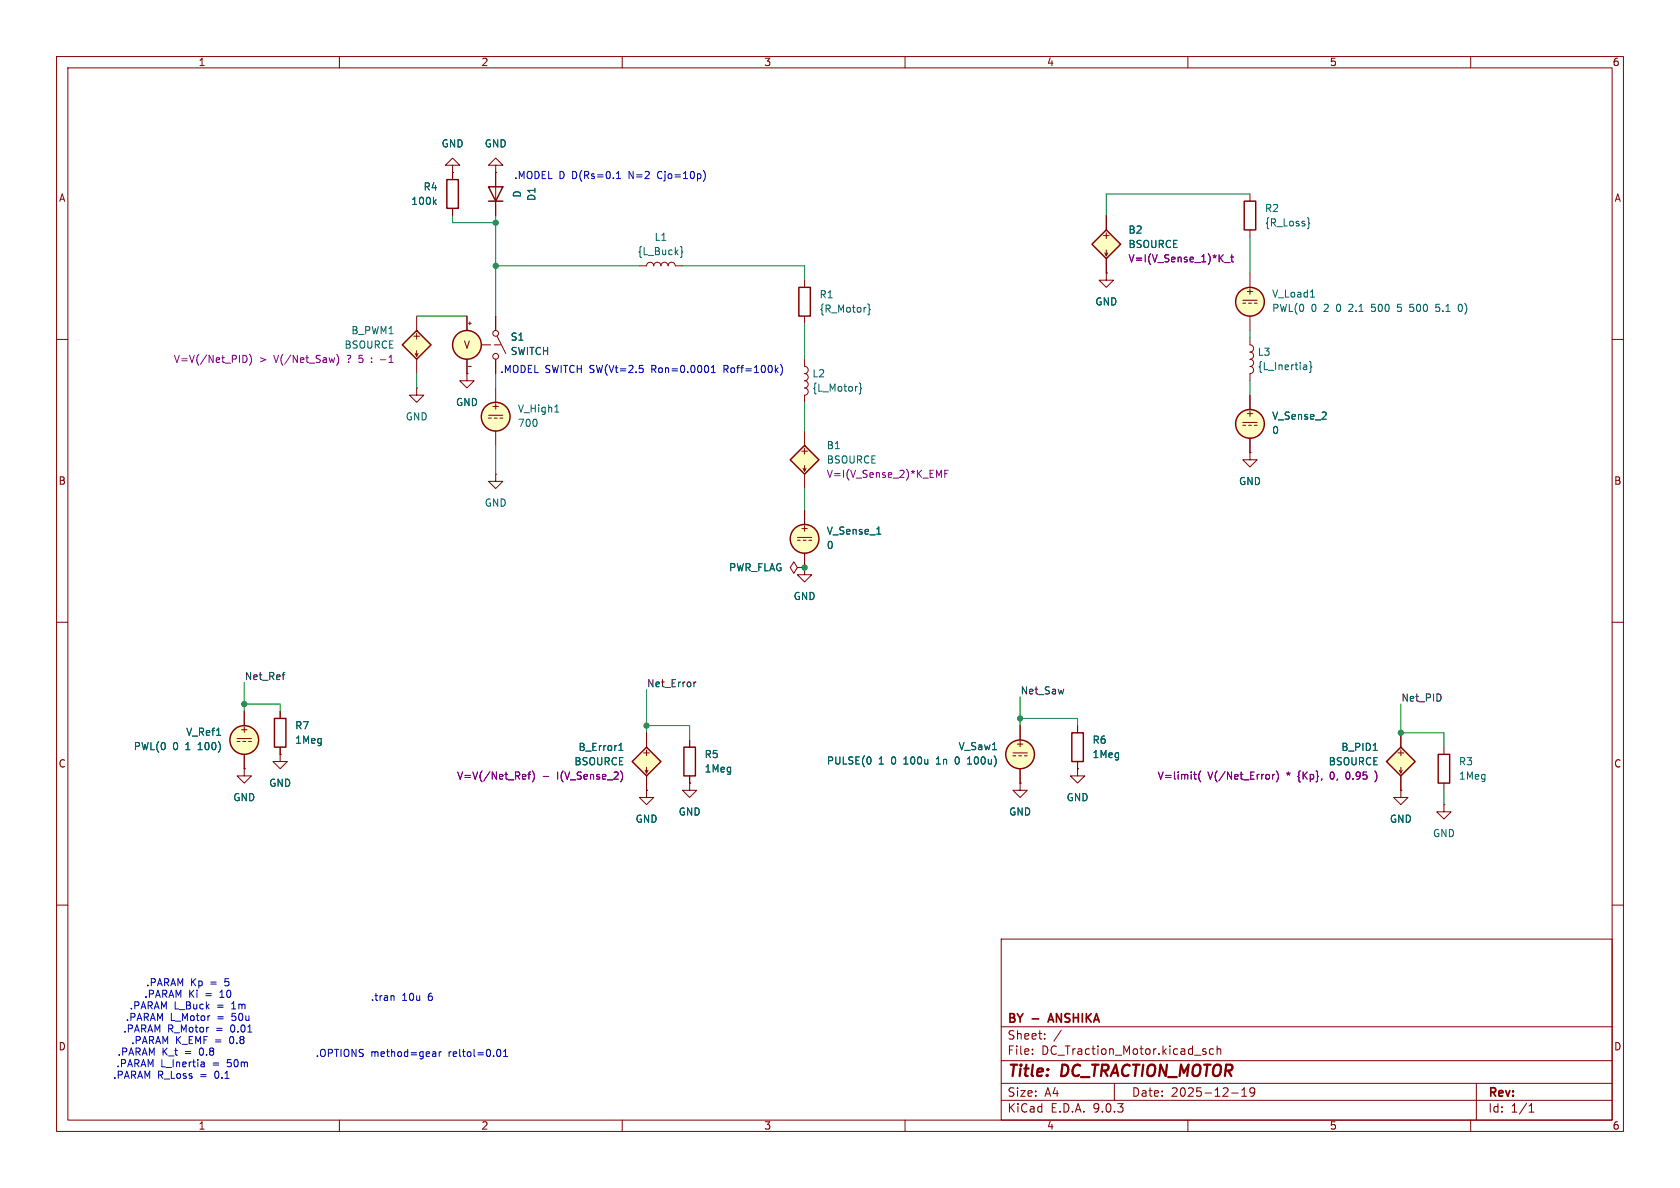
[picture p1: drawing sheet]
<svg xmlns="http://www.w3.org/2000/svg" width="297mm" height="210mm" viewBox="0 0 297 210" stroke-linecap="round" stroke-linejoin="round" font-family="sans-serif">
<g fill="none" stroke="#840000" stroke-width=".18">
<path d="M10 10h277v190h-277zM12 12h273v186h-273zM60 10v2M110 10v2M160 10v2M210 10v2M260 10v2M219.7 53.1h2.5M219.7 53.6h.5M220.7 53.6h.5M221 48.3v2.5M221 55.9v2.5"/>
<path d="M221.7 53.6h.5M10 60h2M86.4 73.4h2.5M86.4 73.9h.5M87.4 73.9h.5M87.6 68.6v2.5M87.6 76.2v2.5M88.4 73.9h.5M285 60h2M141 95h2.5M141 95.5h.5M142 95.5h.5"/>
<path d="M142.2 90.2v2.5M142.2 97.8v2.5M143 95.5h.5M221 80v1.3h1.2l-1.2 1.3-1.3-1.3h1.3M221 80h.1M10 110h2M141 100.3l-.7-1-.6 1 .6 1 .7-1h1.2M142.2 100.3h.1M142.2 100.3v1.3h1.3l-1.3 1.3-1.2-1.3h1.2M285 110h2M179.1 133.1h2.5M179.1 133.6h.5"/>
<path d="M180.1 133.6h.5M180.3 138.4v1.3h1.3l-1.3 1.3-1.2-1.3h1.2M180.3 138.4h.1M180.3 128.3v2.5M180.3 135.9v2.5M181.1 133.6h.5M10 160h2M177 166h108v32h-108zM285 160h2M60 198v2M110 198v2M160 198v2"/>
<path d="M177 194.5h108M177 191.5h108M177 187.5h108M177 181.5h108M182.5 186.3v.1M182.5 185.5v.1M184.7 183.6v.1M184.7 182.8v.1M187.6 182.1l-1.3 2M197 191.5v3M210 198v2M212.7 185.8l.5 .2v.1v.2l-.5 .1"/>
<path d="M212.7 185.5h.5M214.5 185.5l-.4-.1-.3 .3v.4l.2 .2h.5M215.2 185.5l.2-.1 .3 .1 .1 .9M215.2 184.9v1.5M217.7 193.2h1.2M219.5 193.8h.9M219.5 192.7l.5-.4v1.5M221.8 192.9l-.3 .3h-.3l-.2-.3 .1-.5 .4-.1 .2 .1a.99 .99 0 0 1-.3 1.4h-.3M260 198v2M261 191.5v6.5M270.3 196.6h.9M270.3 195.5l.4-.4v1.5"/>
</g>
<path d="M185.8 179.2l-.5 1.5M185.4 180.3h.7" fill="none" stroke="#840000" stroke-width=".3"/>
<g fill="#ffffc2" stroke="#ffffc2" stroke-width=".18">
<circle cx="221" cy="53.3" r="2.54"/>
<circle cx="180.3" cy="133.3" r="2.54"/>
<circle cx="87.6" cy="73.7" r="2.54"/>
<circle cx="142.2" cy="95.2" r="2.54"/>
</g>
<g fill="none" stroke="#840000" stroke-width=".25">
<circle cx="221" cy="53.3" r="2.54"/>
<circle cx="87.6" cy="73.7" r="2.54"/>
<circle cx="142.2" cy="95.2" r="2.54"/>
<circle cx="180.3" cy="133.3" r="2.54"/>
</g>
<g fill="none" stroke="#006464" stroke-width=".18">
<path d="M231.7 52.5h.7M242.4 54.9l.2 .2M243.1 53.8h-.6l-.1 .6 .2-.1M247 54.9l.5 .2M247.7 53.8h-.6l-.1 .6 .5-.1M249.3 53.8h.6M249.4 54.3h.4M249.8 55l-.4 .1M254.5 53.8h-.6l-.1 .6 .5-.1 .2 .2M254.5 54.8l-.2 .3-.5-.2M257.8 54.3l.1-.4 .2-.1a.68 .68 0 0 1 .4 .6 .68 .68 0 0 1-.4 .7l-.2-.2-.1-.3M98.1 72.8h.7"/>
<path d="M155 94.4h.7M165.5 135.1h.8M165.7 134.1l-.2 .1M169 133.9l-.1 .4 .1 .6M171 135.1h.8M171 134.2l.4-.4v1.3"/>
</g>
<path d="M139.7 81.3l2.5-2.6 2.6 2.6-2.6 2.5z" fill="#ffffc2"/>
<path d="M139.7 81.3l2.5-2.6 2.6 2.6-2.6 2.5z" fill="none" stroke="#840000" stroke-width=".25"/>
<path d="M195.6 48.3v1.2h1.2l-1.2 1.3-1.3-1.3h1.3M195.6 48.3h.1M221 59.7v1.3a.64 .64 0 0 1 .6 .6 .64 .64 0 0 1-.6 .6 .64 .64 0 0 1 .6 .7 .64 .64 0 0 1-.6 .6 .64 .64 0 0 1 .6 .6 .64 .64 0 0 1-.6 .7M141.7 79.8h1M142.2 76.2v2.5M142.2 79.2v1.1M221 64.8a.64 .64 0 0 1 .6 .6 .64 .64 0 0 1-.6 .6v1.3M142 82.8l.2 .5 .3-.5M142.2 82.3v1M142.2 83.8v2.6" fill="none" stroke="#840000" stroke-width=".18"/>
<path d="M166 84l.4-.9v1.3M167 83.7h.4M167.6 83.1h-.6v1.3" fill="none" stroke="#840084" stroke-width=".18"/>
<path d="M230.8 64.5l.2 .2v.6M231 65.3h-.4M231 64.8l-.4 .1M231.5 63.9l.2 .2v.6l.2 .2-.2 .1v.7l-.2 .1" fill="none" stroke="#006464" stroke-width=".18"/>
<path d="M111.8 134.6l2.5-2.5 2.5 2.5-2.5 2.6z" fill="#ffffc2"/>
<path d="M111.8 134.6l2.5-2.5 2.5 2.5-2.5 2.6z" fill="none" stroke="#840000" stroke-width=".25"/>
<path d="M87.6 83.8v1.3h1.3l-1.3 1.3-1.2-1.3h1.2M87.6 83.8h.1M113.8 133.1h1M114 136.1l.3 .6 .3-.6M114.3 129.5v2.6M114.3 132.6v1M114.3 135.6v1.1M114.3 137.2v2.5" fill="none" stroke="#840000" stroke-width=".18"/>
<path d="M109.4 132.7h.7M109.4 131.8l.4-.4v1.3" fill="none" stroke="#006464" stroke-width=".18"/>
<path d="M92.5 136.9l.4 .1 .1 .2-.6 .1M92.9 137.7h-.4M93.3 136.9h.5M93.8 136.5l-.3 .2v1M94.1 136.3a1.46 1.46 0 0 1 0 1.9M96 137.3h1M109.9 136.5l.2 .6-.2 .9" fill="none" stroke="#840084" stroke-width=".18"/>
<path d="M195.6 40.6l2.5 2.6-2.5 2.5-2.6-2.5z" fill="#ffffc2"/>
<path d="M220 35.6h2v5h-2zM195.6 40.6l2.5 2.6-2.5 2.5-2.6-2.5z" fill="none" stroke="#840000" stroke-width=".25"/>
<path d="M195.6 38.1v2.5M221 34.3v1.3M195.1 41.7h1M195.3 44.7l.3 .5 .2-.5M195.6 41.1v1.1M195.6 44.2v1M195.6 45.7v2.6M221 40.6v1.3" fill="none" stroke="#840000" stroke-width=".18"/>
<path d="M216.5 46.4h1M217.6 45.5h.5M217.8 45v1.1l.3 .2" fill="none" stroke="#840084" stroke-width=".18"/>
<path d="M231.2 38.5l.2 .2v.6l.2 .2-.2 .1v.7l-.2 .1" fill="none" stroke="#006464" stroke-width=".18"/>
<path d="M247.6 132.1l2.6 2.5-2.6 2.6-2.5-2.6z" fill="#ffffc2"/>
<g fill="none" stroke="#840000" stroke-width=".25">
<path d="M141.2 50.8h2.1v5.1h-2.1zM247.6 132.1l2.6 2.5-2.6 2.6-2.5-2.6zM254.3 133.4h2v5h-2z"/>
<circle cx="43.2" cy="130.8" r="2.54"/>
</g>
<g fill="none" stroke="#840000" stroke-width=".18">
<path d="M142.2 49.5v1.3M142.2 55.9v1.3M142.2 63.5v1.3a.64 .64 0 0 1 .7 .6 .64 .64 0 0 1-.7 .6 .64 .64 0 0 1 .7 .7 .64 .64 0 0 1-.7 .6 .64 .64 0 0 1 .7 .7 .64 .64 0 0 1-.7 .6 .64 .64 0 0 1 .7 .6 .64 .64 0 0 1-.7 .7M142.2 69.9v1.2M41.9 130.6h2.5M41.9 131.1h.5M42.9 131.1h.5M43.2 135.9v1.3h1.2l-1.2 1.2-1.3-1.2h1.3M43.2 135.9h.1M43.2 125.7v2.6M43.2 133.4v2.5M43.9 131.1h.5"/>
<path d="M49.5 133.4v1.2h1.3l-1.3 1.3-1.2-1.3h1.2M49.5 133.4h.1M247.1 133.1h1.1M247.4 136.1l.2 .6 .3-.6M247.6 139.7v1.3h1.3l-1.3 1.2-1.2-1.2h1.2M247.6 139.7h.1M247.6 129.5v2.6M247.6 132.6v1M247.6 135.6v1.1M247.6 137.2v2.5M255.3 132.1v1.3M255.3 138.4v1.3"/>
<path d="M255.3 142.2v1.3h1.2l-1.2 1.3-1.3-1.3h1.3M255.3 142.2h.1"/>
</g>
<path d="M153.4 53.7l.3 .2v.6l.1 .2-.1 .2v.6l-.3 .2M151.9 67.7l.2 .2v.6l.2 .2-.2 .2v.6l-.2 .1M38.3 130h.7M242.8 132.7h.7" fill="none" stroke="#006464" stroke-width=".18"/>
<path d="M211 136.9h.5M211.2 136.5v1.1l.3 .1M212.3 136.3a1.46 1.46 0 0 0 0 1.9M225 136.9v.8M225.3 136.9l-.3 .2M225.6 136.3a1.46 1.46 0 0 1 0 1.9M238 136.6l-.1 .4 .1 .6M243.1 136.3a1.46 1.46 0 0 1 0 1.9" fill="none" stroke="#840084" stroke-width=".18"/>
<circle cx="43.2" cy="130.8" r="2.54" fill="#ffffc2" stroke="#ffffc2" stroke-width=".18"/>
<path d="M73.7 58.4l2.5 2.6-2.5 2.5-2.6-2.5z" fill="#ffffc2"/>
<g fill="none" stroke="#840000" stroke-width=".25">
<path d="M79 31.8h2v5h-2zM86.4 33h2.5l-1.3 2.6zM86.4 35.6h2.5M73.7 58.4l2.5 2.6-2.5 2.5-2.6-2.5zM48.5 127h2v5.1h-2zM120.9 132.1h2v5.1h-2zM189.5 129.5h2v5.1h-2z"/>
<circle cx="82.5" cy="61" r="2.54"/>
<circle cx="221" cy="74.9" r="2.54"/>
</g>
<g fill="none" stroke="#840000" stroke-width=".18">
<path d="M80 29.2h1.3l-1.3-1.3-1.3 1.3h1.3v1.3M80 30.5h.1M80 30.5v1.3M80 36.8v1.3M87.6 29.2h1.3l-1.3-1.3-1.2 1.3h1.2v1.3M87.6 30.5h.1M87.6 30.5v7.6M195.6 38.1v2.5M73.2 59.4h1M73.7 55.9v2.5M73.7 58.9v1M82.5 55.9v2.5"/>
<path d="M82.8 57.2h.5M83.1 56.9v.5M87.6 55.9v2.5M87.9 59.4l1.5 3.1M113 47h1.3a.64 .64 0 0 1 .6-.6 .64 .64 0 0 1 .7 .6 .64 .64 0 0 1 .6-.6 .64 .64 0 0 1 .6 .6 .64 .64 0 0 1 .7-.6 .64 .64 0 0 1 .6 .6 .64 .64 0 0 1 .6-.6 .64 .64 0 0 1 .7 .6h1.2M195.6 48.3h.1M195.6 45.7v2.6M73.4 62.5l.3 .5 .2-.5M73.7 68.6v1.3h1.2l-1.2 1.2-1.3-1.2h1.3M73.7 68.6h.1M73.7 62v1M73.7 63.5v2.5"/>
<path d="M82.5 66v1.3h1.3l-1.3 1.3-1.2-1.3h1.2M82.5 66h.1M82.5 63.5v2.5M82.8 64.8h.5M87.6 63.5v2.5M219.7 74.7h2.5M219.7 75.2h.5M220.7 75.2h.5M221 69.9v2.5M221 77.5v2.5M221.7 75.2h.5M142.2 90.2v2.5"/>
<path d="M142.2 97.8v2.5M221 80h.1M142.2 100.3h.1M43.2 135.9h.1M43.2 125.7v2.6M43.2 133.4v2.5M49.5 133.4h.1M49.5 125.7v1.3M49.5 132.1v1.3M114.3 139.7v1.3h1.3l-1.3 1.2-1.3-1.2h1.3M114.3 139.7h.1M114.3 129.5v2.6"/>
<path d="M114.3 137.2v2.5M121.9 138.4v1.3h1.3l-1.3 1.3-1.3-1.3h1.3M121.9 138.4h.1M121.9 130.8v1.3M121.9 137.2v1.2M180.3 138.4h.1M180.3 128.3v2.5M180.3 135.9v2.5M190.5 135.9v1.3h1.3l-1.3 1.2-1.3-1.2h1.3M190.5 135.9h.1M190.5 128.3v1.2M190.5 134.6v1.3"/>
<path d="M247.6 139.7h.1M247.6 129.5v2.6M247.6 137.2v2.5"/>
<circle cx="87.6" cy="58.9" r=".51"/>
<circle cx="87.6" cy="63" r=".51"/>
</g>
<g fill="none" stroke="#840084" stroke-width=".18">
<path d="M216.5 46.4h1M217.6 45.5h.5M217.8 45v1.1l.3 .2M42.9 62.8a.64 .64 0 0 1 .8 .6 .64 .64 0 0 1-.8 .7zM44.1 62.6a1.46 1.46 0 0 1 0 2M59.2 63.2l-.3 .9M59.5 62.6a1.46 1.46 0 0 1 0 2M65.7 64v.1M65.7 63.3v.1M67.3 63.6h.9M92.5 136.9l.4 .1 .1 .2-.6 .1M92.9 137.7h-.4"/>
<path d="M93.3 136.9h.5M93.8 136.5l-.3 .2v1M94.1 136.3a1.46 1.46 0 0 1 0 1.9M96 137.3h1M109.9 136.5l.2 .6-.2 .9M211 136.9h.5M211.2 136.5v1.1l.3 .1M212.3 136.3a1.46 1.46 0 0 0 0 1.9M225 136.9v.8M225.3 136.9l-.3 .2M225.6 136.3a1.46 1.46 0 0 1 0 1.9M238 136.6l-.1 .4 .1 .6"/>
<path d="M243.1 136.3a1.46 1.46 0 0 1 0 1.9"/>
</g>
<g fill="none" stroke="#006464" stroke-width=".18">
<path d="M76.8 35.7l.3 .4M77.1 35.3l-.5 .5M120.3 43.6l.2 .2v.6l.2 .1-.2 .2v.6l-.2 .2M155 94.4h.7M38.3 130h.7M109.4 132.7h.7M109.4 131.8l.4-.4v1.3M165.5 135.1h.8M165.7 134.1l-.2 .1M169 133.9l-.1 .4 .1 .6M171 135.1h.8M171 134.2l.4-.4v1.3"/>
<path d="M242.8 132.7h.7"/>
</g>
<g fill="#ffffc2" stroke="#ffffc2" stroke-width=".18">
<circle cx="221" cy="74.9" r="2.54"/>
<circle cx="82.5" cy="61" r="2.54"/>
</g>
<path d="M85.1 61h3.4" fill="none" stroke="#840000" stroke-width=".18" stroke-dasharray="1.7 .6"/>
<path d="M49.9 119.3h.5M50.2 118.9h.2M122.7 120.6v.8M123 120.6l-.3 .2" fill="none" stroke="#0f0f0f" stroke-width=".18"/>
<g fill="none" stroke="#009600" stroke-width=".18">
<path d="M80 38.1v1.3h7.6M87.6 38.1v17.8M221 34.3h-25.4v3.8M73.7 55.9h8.8M87.6 47h25.4M120.6 47h21.6v2.5M142.2 57.2v6.3M221 41.9v6.4M221 58.4v1.3M73.7 66v2.6M87.6 66v2.6M87.6 78.7v5.1"/>
<path d="M142.2 71.1v5.1M221 67.3v2.6M142.2 86.4v3.8M43.2 120.7v5M43.2 124.5h6.3v1.2M114.3 121.9v7.6M114.3 128.3h7.6v2.5M180.3 123.2v5.1M180.3 127h10.2v1.3M247.6 124.5v5h7.7v2.6M255.3 139.7v2.5"/>
</g>
<g fill="none" stroke="#0000c2" stroke-width=".18">
<path d="M109 31.6h.7M109 30.7l.3-.4v1.3M124.4 30.2a1.49 1.49 0 0 1 0 1.8M113.1 64.6h.6M113.5 65.1l.2 .2v.3l-.2 .3M125.8 65.9h.7M125.8 65l.3-.4v1.3M138 64.4a1.46 1.46 0 0 1 0 1.9M69.5 176l.2 .2v.7M35.7 187.7h.2l.2 .2v.7M36.1 188.5l-.4 .1M36.1 188l-.4 .1"/>
<path d="M76.6 185.9l.4 .1v.8M77 186.7l-.4 .1M77 186.2l-.4 .1M77.6 185.9v.9M78 185.9l-.4 .3M87.9 185.6l.2-.1a.68 .68 0 0 1 .4 .6 .68 .68 0 0 1-.4 .7l-.2-.2M89 186.8h.7M89 185.9l.4-.4v1.3"/>
</g>
<g fill="#009600" stroke="#009600" stroke-width=".18">
<circle cx="180.3" cy="127" r=".46"/>
<circle cx="142.2" cy="100.3" r=".46"/>
<circle cx="114.3" cy="128.3" r=".46"/>
<circle cx="43.2" cy="124.5" r=".46"/>
<circle cx="247.6" cy="129.5" r=".46"/>
<circle cx="87.6" cy="39.4" r=".46"/>
<circle cx="87.6" cy="47" r=".46"/>
</g>
<g font-size="2.8" fill="#840000">
<text x="178" y="190.9">Title:</text>
<text x="187.7" y="190.9">DC_TRACTION_MOTOR</text>
</g>
<g font-size="2.1" fill="#840000">
<text x="178" y="184">Sheet:</text>
<text x="178" y="181.2">BY</text>
<text x="182.5" y="181.2">-</text>
<text x="186.1" y="181.2">ANSHIKA</text>
<text x="178" y="186.7">File:</text>
<text x="184.1" y="186.7">DC_Traction_Motor.kicad_sch</text>
<text x="178" y="196.9">KiCad</text>
<text x="178" y="194.1">Size:</text>
<text x="184.7" y="194.1">A4</text>
<text x="185.7" y="196.9">E.D.A.</text>
<text x="193.3" y="196.9">9.0.3</text>
<text x="200" y="194.1">Date:</text>
<text x="207" y="194.1">2025-12-19</text>
<text x="263" y="194.3">Rev:</text>
<text x="263" y="196.9">Id:</text>
<text x="267.1" y="196.9">1/1</text>
</g>
<g font-size="1.8" fill="#840000">
<text x="35" y="11.9">1</text>
<text x="85" y="11.9">2</text>
<text x="135" y="11.9">3</text>
<text x="185" y="11.9">4</text>
<text x="235" y="11.9">5</text>
<text x="285" y="11.9">6</text>
<text x="10.3" y="35.9">A</text>
<text x="285.3" y="35.9">A</text>
<text x="220.1" y="52.3">+</text>
<text x="81.9" y="61.8">V</text>
<text x="86.7" y="72.6">+</text>
<text x="220.1" y="73.9">+</text>
<text x="10.3" y="85.9">B</text>
<text x="285.3" y="85.9">B</text>
<text x="141.4" y="94.2">+</text>
<text x="42.3" y="129.8">+</text>
<text x="10.3" y="135.9">C</text>
<text x="179.5" y="132.3">+</text>
<text x="285.3" y="135.9">C</text>
<text x="10.3" y="185.9">D</text>
<text x="285.3" y="185.9">D</text>
<text x="35" y="199.9">1</text>
<text x="85" y="199.9">2</text>
<text x="135" y="199.9">3</text>
<text x="185" y="199.9">4</text>
<text x="235" y="199.9">5</text>
<text x="285" y="199.9">6</text>
</g>
<g font-size="1.8" fill="#006464">
<text x="78" y="26.3">GND</text>
<text x="85.6" y="26.3">GND</text>
<text x="74.8" y="33.9">R4</text>
<text x="92.3" y="35" transform="rotate(-90 92.3 35)">D</text>
<text x="94.8" y="35.6" transform="rotate(-90 94.8 35.6)">D1</text>
<text x="72.6" y="36.4">100k</text>
<text x="199.4" y="41.5">B2</text>
<text x="223.5" y="37.7">R2</text>
<text x="223.5" y="40.2">{R_Loss}</text>
<text x="112.6" y="45.3">{L_Buck}</text>
<text x="115.6" y="42.8">L1</text>
<text x="199.4" y="44">BSOURCE</text>
<text x="144.8" y="52.9">R1</text>
<text x="224.8" y="52.8">V_Load1</text>
<text x="62" y="59.3">B_PWM1</text>
<text x="144.8" y="55.5">{R_Motor}</text>
<text x="193.5" y="54.2">GND</text>
<text x="224.8" y="55.3">PWL(0</text>
<text x="231.8" y="55.3">0</text>
<text x="234.2" y="55.3">2</text>
<text x="236.5" y="55.3">0</text>
<text x="238.9" y="55.3">2.1</text>
<text x="243.1" y="55.3">500</text>
<text x="247.9" y="55.3">5</text>
<text x="250.3" y="55.3">500</text>
<text x="255.1" y="55.3">5.1</text>
<text x="259.3" y="55.3">0)</text>
<text x="60.8" y="61.8">BSOURCE</text>
<text x="90.2" y="60.4">S1</text>
<text x="90.2" y="63">SWITCH</text>
<text x="222.3" y="63.1">L3</text>
<text x="222.3" y="65.6">{L_Inertia}</text>
<text x="80.5" y="72">GND</text>
<text x="143.5" y="66.9">L2</text>
<text x="143.5" y="69.4">{L_Motor}</text>
<text x="71.6" y="74.5">GND</text>
<text x="91.4" y="75.7">700</text>
<text x="91.4" y="73.1">V_High1</text>
<text x="224.8" y="74.4">V_Sense_2</text>
<text x="224.8" y="76.9">0</text>
<text x="146.1" y="79.6">B1</text>
<text x="146.1" y="82.1">BSOURCE</text>
<text x="85.6" y="89.8">GND</text>
<text x="218.9" y="86">GND</text>
<text x="146.1" y="94.7">V_Sense_1</text>
<text x="128.8" y="101.2">PWR_FLAG</text>
<text x="146.1" y="97.3">0</text>
<text x="140.2" y="106.3">GND</text>
<text x="32.8" y="130.3">V_Ref1</text>
<text x="52.1" y="129.1">R7</text>
<text x="52.1" y="131.7">1Meg</text>
<text x="193" y="131.7">R6</text>
<text x="23.6" y="132.8">PWL(0</text>
<text x="30.5" y="132.8">0</text>
<text x="32.9" y="132.8">1</text>
<text x="35.3" y="132.8">100)</text>
<text x="101.4" y="135.5">BSOURCE</text>
<text x="102.2" y="132.9">B_Error1</text>
<text x="124.5" y="134.2">R5</text>
<text x="124.5" y="136.8">1Meg</text>
<text x="146.1" y="135.4">PULSE(0</text>
<text x="155.3" y="135.4">1</text>
<text x="157.7" y="135.4">0</text>
<text x="160.1" y="135.4">100u</text>
<text x="166" y="135.4">1n</text>
<text x="169.4" y="132.8">V_Saw1</text>
<text x="169.5" y="135.4">0</text>
<text x="171.9" y="135.4">100u)</text>
<text x="193" y="134.2">1Meg</text>
<text x="234.8" y="135.5">BSOURCE</text>
<text x="237" y="132.9">B_PID1</text>
<text x="257.8" y="135.5">R3</text>
<text x="41.1" y="141.8">GND</text>
<text x="47.5" y="139.3">GND</text>
<text x="188.5" y="141.8">GND</text>
<text x="257.8" y="138">1Meg</text>
<text x="112.3" y="145.6">GND</text>
<text x="119.9" y="144.4">GND</text>
<text x="178.3" y="144.4">GND</text>
<text x="245.6" y="145.6">GND</text>
<text x="253.2" y="148.2">GND</text>
</g>
<g font-size="1.8" fill="#0000c2">
<text x="90.8" y="31.9">.MODEL D D(Rs=0.1</text>
<text x="111.4" y="31.9">N=2</text>
<text x="116.7" y="31.9">Cjo=10p)</text>
<text x="88.3" y="66.1">.MODEL SWITCH SW(Vt=2.5</text>
<text x="115.4" y="66.1">Ron=0.0001</text>
<text x="128.4" y="66.1">Roff=100k)</text>
<text x="22.8" y="178.6">.PARAM L_Buck</text>
<text x="25.4" y="176.6">.PARAM Ki</text>
<text x="25.7" y="174.6">.PARAM Kp</text>
<text x="36.4" y="176.6">=</text>
<text x="37.3" y="174.6">=</text>
<text x="38.5" y="178.6">=</text>
<text x="39.1" y="176.6">10</text>
<text x="40" y="174.6">5</text>
<text x="41.2" y="178.6">1m</text>
<text x="65.5" y="177.1">.tran</text>
<text x="71" y="177.1">10u</text>
<text x="75.8" y="177.1">6</text>
<text x="21.7" y="182.7">.PARAM R_Motor</text>
<text x="22.1" y="180.7">.PARAM L_Motor</text>
<text x="23.1" y="184.8">.PARAM K_EMF =</text>
<text x="38.3" y="182.7">=</text>
<text x="38.5" y="180.7">=</text>
<text x="40.9" y="184.8">0.8</text>
<text x="41" y="182.7">0.01</text>
<text x="41.3" y="180.7">50u</text>
<text x="19.9" y="190.9">.PARAM R_Loss</text>
<text x="20.5" y="188.9">.PARAM L_Inertia</text>
<text x="20.7" y="186.8">.PARAM K_t</text>
<text x="32.8" y="186.8">=</text>
<text x="35.5" y="190.9">=</text>
<text x="35.5" y="186.8">0.8</text>
<text x="37.7" y="188.9">=</text>
<text x="38.2" y="190.9">0.1</text>
<text x="40.4" y="188.9">50m</text>
<text x="55.7" y="187">.OPTIONS</text>
<text x="65.5" y="187">method=gear</text>
<text x="79.4" y="187">reltol=0.01</text>
</g>
<g font-size="1.8" fill="#840084">
<text x="199.4" y="46.6">V=I(V_Sense_1)*K_t</text>
<text x="30.6" y="64.4">V=V(/Net_PID)</text>
<text x="45.8" y="64.4">&gt;</text>
<text x="48.6" y="64.4">V(/Net_Saw)</text>
<text x="61.7" y="64.4">?</text>
<text x="63.9" y="64.4">5</text>
<text x="68.1" y="64.4">-1</text>
<text x="146.1" y="84.7">V=I(V_Sense_2)*K_EMF</text>
<text x="80.7" y="138">V=V(/Net_Ref)</text>
<text x="98.6" y="138">I(V_Sense_2)</text>
<text x="204.6" y="138">V=limit(</text>
<text x="213.5" y="138">V(/Net_Error)</text>
<text x="227.6" y="138">*</text>
<text x="229.7" y="138">{Kp},</text>
<text x="235.6" y="138">0,</text>
<text x="238.6" y="138">0.95</text>
</g>
<g font-size="1.8" fill="#0f0f0f">
<text x="43.2" y="120.3">Net_Ref</text>
<text x="114.3" y="121.6">Net_Error</text>
<text x="180.3" y="122.8">Net_Saw</text>
<text x="247.6" y="124.1">Net_PID</text>
</g>
</svg>
